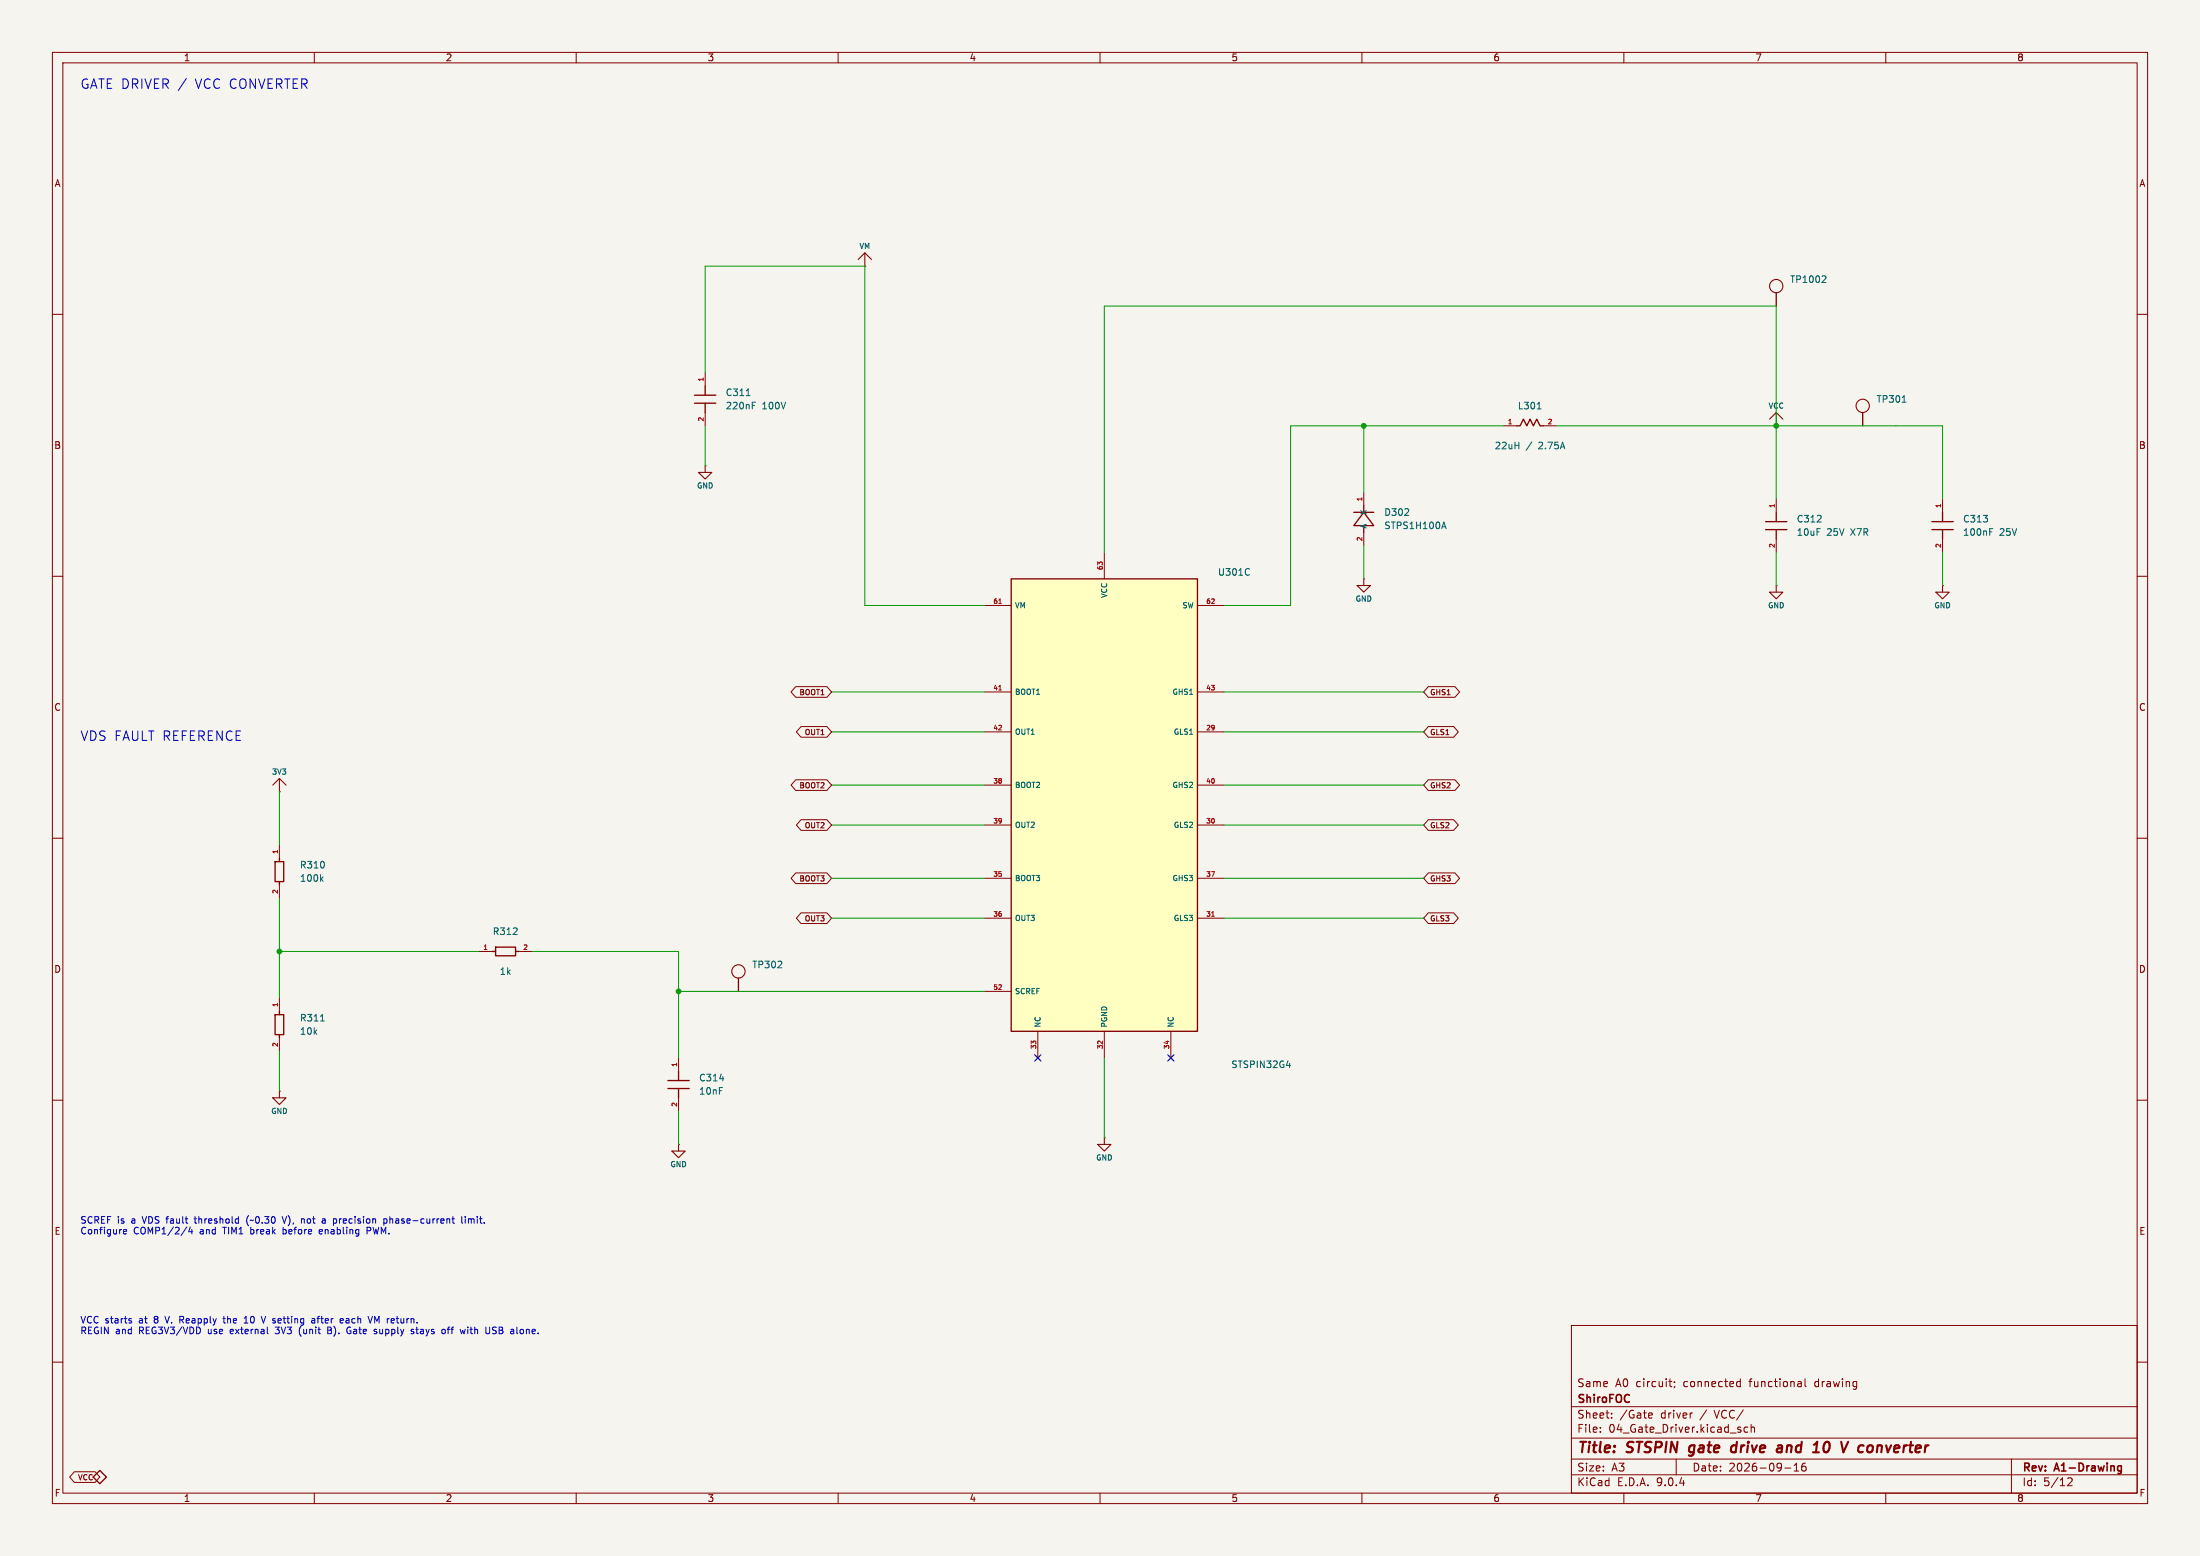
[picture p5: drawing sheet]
<svg xmlns="http://www.w3.org/2000/svg" width="420mm" height="297mm" viewBox="0 0 420 297" stroke-linecap="round" stroke-linejoin="round" font-family="sans-serif">
<path d="M0 0h420v297h-420z" fill="#f5f4ef" stroke="#f5f4ef" stroke-width=".19"/>
<g fill="none" stroke="#840000" stroke-width=".19">
<path d="M10 10h400v277h-400zM12 12h396v273h-396zM60 10v2M110 10v2M160 10v2M210 10v2M260 10v2M310 10v2M360 10v2M10 60h2M134.6 71.1v2.6M134.6 78.7v2.6"/>
<path d="M408 60h2M134.6 88.9h.1M339.1 81.3h.1M370.8 95.3v2.5M10 110h2M339.1 111.8h.1M370.8 102.9v2.5M408 110h2M10 160h2M408 160h2M10 210h2M53.3 208.3h.1"/>
<path d="M129.5 218.4h.1M408 210h2M300 253h108v32h-108zM10 260h2M300 278.5h108M300 274.5h108M300 268.5h108M305.5 273.2v.2M305.5 272.5v.1M307.7 270.5v.2M307.7 269.8v.1M314.9 269.7l.5 .1v.2l-.7 .2"/>
<path d="M315.4 270.6l-.5 .1M318.6 263.7h.6M318.9 264.6l.3 .1M319.7 263.8v.1M319.7 264.6l-.1 .3M320 278.5v3M322.9 269.7h.2M331.7 263.8h.5M331.7 264.6h.5M332.2 272.9l.2 .2-.2 .3M332.2 272.4l.1 .1M332.2 263.2v1.5"/>
<path d="M333.7 272.5l-.5-.1-.3 .3 .2 .6h.6M334.3 272.5l.2-.1 .4 .1v.9M334.3 271.9v1.5M342.5 279.7l.4-.4v1.5M343.7 263.7l.2 .2v.8M343.9 264.6l-.2 .1M343.9 264l-.2 .1M344.6 263.2v1.3l.2 .2M344.7 279.3a.59 .59 0 0 0-.8 .6v.6l.2 .2 .4 .1 .2-.2 .1-.5-.1-.2h-.5l-.3 .2M384 278.5v6.5M408 260h2M60 285v2"/>
<path d="M110 285v2M160 285v2M210 285v2M260 285v2M300 281.5h108M310 285v2M340.7 280.2h1.2M342.5 280.8h.9M360 285v2M395.6 282.4l-.1 .3-.8 .9h.9"/>
</g>
<path d="M404.5 279.8l.5 .1M405 279.8v1.2l-.2 .2-.3 .1M405 280.7l-.5 .1" fill="none" stroke="#840000" stroke-width=".3"/>
<path d="M322.4 277.8l.2 .1M322.5 276.3v.7M331.5 276a.66 .66 0 0 0-1 .3l-.1 .5 .2 .3h.7M331.6 275.2l-.3 2M339.6 275.9l.6 .1-.1 1.2M340.1 277.1l-.7 .1M340.2 276.3l-.7 .1M349.1 275.3a.51 .51 0 0 0-.8 .3 1.09 1.09 0 0 0 .2 1.6l.5-.2M355.2 275.9l-.4 .4-.1 .5 .2 .3 .5 .1" fill="none" stroke="#840000" stroke-width=".4"/>
<g fill="none" stroke="#840000" stroke-width=".2">
<path d="M339.1 78.7v2.6M133.3 90.2h2.6l-1.3 1.2zM134.6 88.9v1.3M337.8 80l1.3-1.3 1.3 1.3M337.8 113h2.6l-1.3 1.3zM339.1 111.8v1.2M52.1 209.6h2.5l-1.3 1.2zM53.3 208.3v1.3M128.3 219.7h2.5l-1.3 1.3zM129.5 218.4v1.3"/>
<circle cx="339.1" cy="54.6" r="1.27"/>
<circle cx="355.6" cy="77.5" r="1.27"/>
</g>
<path d="M339.1 55.9v2.5M132.6 75.4h4.1M132.6 77h4.1M134.6 73.7v1.7M134.6 77v1.7M355.6 78.7v2.6M368.8 99.6h4.1M370.8 97.8v1.8M368.8 101.1h4.1M370.8 101.1v1.8" fill="none" stroke="#840000" stroke-width=".25"/>
<path d="M348.3 52.6l.3 .3-.1 .3-.7 .7h.8M142.5 75.5h.7M143.6 76.8h.6M143.6 77.4h.4M363.1 76.8h.8M379.8 101.5h.5M379.8 100.9h.6" fill="none" stroke="#006464" stroke-width=".19"/>
<path d="M193 110.5h35.6v86.4h-35.6z" fill="#ffffc2"/>
<g fill="none" stroke="#840000" stroke-width=".25">
<path d="M258.4 97.8h3.9M260.3 97.8l2 2.5h-3.9zM260.3 96.5v1.3M289.6 81.3h.6l.6-1.3 .7 1.3 .6-1.3 .6 1.3 .7-1.3 .6 1.3h.6M337.1 99.6h4M339.1 97.8v1.8M193 110.5h35.6v86.4h-35.6zM260.3 100.3v1.3M337.1 101.1h4M339.1 101.1v1.8M52.5 164.5h1.7v3.8h-1.7zM53.3 163.8v.7"/>
<path d="M53.3 168.3v.6M52.5 193.7h1.7v3.8h-1.7zM53.3 193v.7M53.3 197.5v.6M94 181.6h.6M94.6 180.8h3.8v1.6h-3.8zM98.4 181.6h.7M141 186.7v2.5M127.5 206.2h4.1M127.5 207.8h4.1M129.5 204.5v1.7M129.5 207.8v1.8"/>
<path d="M17.8 281.9l1.2-1.2 1.3 1.2-1.3 1.3z"/>
</g>
<g fill="none" stroke="#840000" stroke-width=".19">
<path d="M165.1 50.8h.1M260.3 94v2.5M287 81.3h2.6M294.6 81.3h2.6M339.1 95.3v2.5M188 115.6h5M210.8 105.4v5.1M228.6 115.6h5.1M260.3 110.5h.1M260.3 101.6v2.5M339.1 102.9v2.5M370.8 111.8h.1"/>
<path d="M151.9 131.1h6l.8 1-.8 1h-6l-.9-1zM152.9 138.7h5l.8 1-.8 1h-5l-.9-1zM188 132.1h5M188 139.7h5M228.6 132.1h5.1M228.6 139.7h5.1M272.7 131.1h5.1l.8 1-.8 1h-5.1l-.9-1zM272.7 138.7h4.8l.9 1-.9 1h-4.8l-.9-1zM53.3 151.1h.1M151.9 148.8h6l.8 1.1-.8 1h-6l-.9-1zM152.9 156.5h5l.8 1-.8 1h-5l-.9-1zM188 149.9h5"/>
<path d="M188 157.5h5M228.6 149.9h5.1M228.6 157.5h5.1M272.7 148.8h5.1l.8 1.1-.8 1h-5.1l-.9-1zM272.7 156.5h4.8l.9 1-.9 1h-4.8l-.9-1zM53.3 161.3v2.5M53.3 168.9v2.6M151.9 166.6h6l.8 1-.8 1.1h-6l-.9-1.1zM152.9 174.2h5l.8 1.1-.8 1h-5l-.9-1zM188 167.6h5M188 175.3h5M228.6 167.6h5.1"/>
<path d="M228.6 175.3h5.1M272.7 166.6h5.1l.8 1-.8 1.1h-5.1l-.9-1.1zM272.7 174.2h4.8l.9 1.1-.9 1h-4.8l-.9-1zM53.3 190.5v2.5M53.3 198.1v2.6M91.4 181.6h2.6M99.1 181.6h2.5M188 189.2h5M198.1 196.9v5M210.8 196.9v5M223.5 196.9v5M129.5 201.9v2.6"/>
<path d="M129.5 209.6v2.5M197.7 201.5l.8 .8M198.5 201.5l-.8 .8M210.8 217.2h.1M223.1 201.5l.8 .8M223.9 201.5l-.8 .8M14.2 280.9h4l.8 1-.8 1.1h-4l-.9-1.1z"/>
</g>
<path d="M190.7 115.2h.5M190.7 131.7h.5M231.3 174.9h.5" fill="none" stroke="#a90000" stroke-width=".19"/>
<path d="M293.5 78h.7M275.6 99.6l.5 1.3M238.4 108.6l.1 .1M238.5 109.7h-.1M275.3 100.5h.6M61.3 167.7l.4 .5M61.7 167.4l-.5 .5M61.2 194.9h.7M137.4 205.9h.8M245.6 203.4h.8" fill="none" stroke="#006464" stroke-width=".19"/>
<g fill="none" stroke="#840000" stroke-width=".2">
<path d="M163.8 49.5l1.3-1.2 1.3 1.2M165.1 48.3v2.5M259.1 111.8h2.5l-1.3 1.2zM260.3 110.5v1.3M369.6 113h2.5l-1.3 1.3zM370.8 111.8v1.2M52.1 149.9l1.2-1.3 1.3 1.3M53.3 148.6v2.5M209.5 218.4h2.6l-1.3 1.3zM210.8 217.2v1.2"/>
<circle cx="141" cy="185.4" r="1.27"/>
</g>
<g fill="none" stroke="#009600" stroke-width=".19">
<path d="M134.6 71.1v-20.3h30.5v64.8h22.9M134.6 81.3v7.6M260.3 81.3v12.7M287 81.3h-40.6v34.3h-12.7M297.2 81.3h73.6v14M339.1 95.3v-36.9h-128.3v47M260.3 104.1v6.4M339.1 105.4v6.4M370.8 105.4v6.4M158.7 132.1h29.3M158.7 139.7h29.3M233.7 132.1h38.1"/>
<path d="M233.7 139.7h38.1M53.3 151.1v10.2M158.7 149.9h29.3M158.7 157.5h29.3M233.7 149.9h38.1M233.7 157.5h38.1M53.3 171.5v19M158.7 167.6h29.3M158.7 175.3h29.3M233.7 167.6h38.1M233.7 175.3h38.1M53.3 181.6h38.1"/>
<path d="M101.6 181.6h27.9v20.3M129.5 189.2h58.5M53.3 200.7v7.6M129.5 212.1v6.3M210.8 201.9v15.3"/>
</g>
<path d="M197.5 201.3l1.2 1.2M198.7 201.3l-1.2 1.2M222.9 201.3l1.2 1.2M224.1 201.3l-1.2 1.2" fill="none" stroke="#000084" stroke-width=".19"/>
<g fill="none" stroke="#0000c2" stroke-width=".19">
<path d="M35.6 15l-1.6 2.3M23.6 235.1l.6-.1-.1-.3h-.4l-.1 .2v.6h.5M35.7 234.2l-1.1 1.6M36.3 234.2l-.3 .9h.8M36.6 234.7v.8M37.1 232.6h.4M37.2 232.2l.1 1.2M47.5 232a1.46 1.46 0 0 0 0 2M53.9 232.2l.4 1.3 .4-1.3M54 234.3v1.2M54 235.5h.2M54.2 234.7h-.2"/>
<path d="M57.7 232.6l.4 .2v.7M61.4 234.7l-.5 .2 .1 .6h.4M61.5 235l-.6 .1M61.7 232.6l.4 .2v.7M62.1 233.4l-.4 .1M62.1 232.9l-.4 .1M70.1 234.3v1.2M70.7 234.9h-.6M73.3 232.7l.3-.1 .3 .3-.1 .5h-.5M73.3 232.6v1.3M74.4 232.2v1.3M74.6 232.6l-.2 .2"/>
<path d="M86.3 232.6h.5M86.5 233.4l.3 .1M88.2 232.2v1.1l.1 .2M88.8 232.2v.1M88.8 232.6v.9M89.4 232.6v.9M89.8 232.6l-.4 .2M24.8 252.1l.3 .1v.2l-.4 .1M24.8 251.7h.3M31.5 251.3l.4 1.2M42.6 251.7h.4M42.7 251.3v1.1l.3 .1"/>
<path d="M46.6 252.5h.7M46.6 251.6l.4-.3v1.2M49.9 251.3l.4 1.2 .4-1.2M52.5 254.5l.2 .1M57.2 253.7v.8l.3 .6M59.5 251.7h.5l.1 .8M60.1 252h-.4l-.2 .2 .2 .3h.4M60.5 251.7h.5M62.6 253.3v1.3l.6-.1M62.6 253.9h.4M63 253.9l.2 .1M63.1 253.9h-.1"/>
<path d="M65.1 251.7h.4v.3l-.6 .1M65.5 252.5h-.4M66.3 254.3l.3 .3 .4-.1M66.3 253.5v.1M66.4 251.7h-.3M66.5 252h-.3l-.2 .2 .1 .3h.4M66.7 254h.3M71.8 254.2l.1 .1-.1 .3M71.8 253.7l.1 .1M71.9 252.2l-.4-.9v1.2M78.5 254.1l.5 .2v.2l-.4 .1M78.5 253.8h.5"/>
<path d="M79.4 253.7h.5M79.6 253.3v1.2M84.8 253.7l.2 .3v.3l-.2 .3M85.4 253.7h.5M85.7 253.3l-.1 .2v1.1M88.8 253.7l-.2 .9M89.3 253.3v.1M89.3 253.7v.9M94 254.5h.6M94.6 253.3l-.5 .1-.1 .3 .6 .3M99.5 253.7l-.2 .3v.3l.2 .3"/>
</g>
<g fill="#009600" stroke="#009600" stroke-width=".19">
<circle cx="339.1" cy="81.3" r=".46"/>
<circle cx="260.3" cy="81.3" r=".46"/>
<circle cx="129.5" cy="189.2" r=".46"/>
<circle cx="53.3" cy="181.6" r=".46"/>
</g>
<g font-size="2.8" fill="#840000">
<text x="301" y="277.9">Title:</text>
<text x="310.6" y="277.9">STSPIN</text>
<text x="323.4" y="277.9">gate</text>
<text x="332.2" y="277.9">drive</text>
<text x="341.7" y="277.9">and</text>
<text x="349.5" y="277.9">10</text>
<text x="355.6" y="277.9">V converter</text>
</g>
<g font-size="2.5" fill="#0000c2">
<text x="15.2" y="17.2">GATE DRIVER /</text>
<text x="37.3" y="17.2">VCC CONVERTER</text>
<text x="15.2" y="141.7">VDS FAULT REFERENCE</text>
</g>
<g font-size="2.1" fill="#840000">
<text x="301" y="268.2">ShiroFOC</text>
<text x="301" y="265">Same</text>
<text x="308.4" y="265">A0 circuit;</text>
<text x="321.5" y="265">connected</text>
<text x="334.3" y="265">functional</text>
<text x="346.8" y="265">drawing</text>
<text x="301" y="273.7">File:</text>
<text x="301" y="271">Sheet:</text>
<text x="307.1" y="273.7">04_Gate_Driver.kicad_sch</text>
<text x="309.2" y="271">/Gate</text>
<text x="317.1" y="271">driver</text>
<text x="324.7" y="271">/</text>
<text x="327.6" y="271">VCC/</text>
<text x="301" y="281.1">Size:</text>
<text x="307.6" y="281.1">A3</text>
<text x="323" y="281.1">Date:</text>
<text x="330" y="281.1">2026-09-16</text>
<text x="386" y="281.3">Rev:</text>
<text x="392.4" y="281.3">A1-Drawing</text>
<text x="301" y="283.9">KiCad</text>
<text x="308.7" y="283.9">E.D.A.</text>
<text x="316.3" y="283.9">9.0.4</text>
<text x="386" y="283.9">Id:</text>
<text x="390.1" y="283.9">5/12</text>
</g>
<g font-size="1.8" fill="#840000">
<text x="35" y="11.9">1</text>
<text x="85" y="11.9">2</text>
<text x="135" y="11.9">3</text>
<text x="185" y="11.9">4</text>
<text x="235" y="11.9">5</text>
<text x="285" y="11.9">6</text>
<text x="335" y="11.9">7</text>
<text x="385" y="11.9">8</text>
<text x="10.3" y="35.9">A</text>
<text x="408.3" y="35.9">A</text>
<text x="10.3" y="85.9">B</text>
<text x="408.2" y="85.9">B</text>
<text x="10.3" y="135.9">C</text>
<text x="408.2" y="135.9">C</text>
<text x="10.3" y="185.9">D</text>
<text x="408.2" y="185.9">D</text>
<text x="10.3" y="235.9">E</text>
<text x="408.3" y="235.9">E</text>
<text x="10.3" y="285.9">F</text>
<text x="35" y="286.9">1</text>
<text x="85" y="286.9">2</text>
<text x="135" y="286.9">3</text>
<text x="185" y="286.9">4</text>
<text x="235" y="286.9">5</text>
<text x="285" y="286.9">6</text>
<text x="335" y="286.9">7</text>
<text x="385" y="286.9">8</text>
<text x="408.3" y="285.9">F</text>
</g>
<g font-size="1.8" fill="#006464">
<text x="341.6" y="54.2">TP1002</text>
<text x="138.4" y="75.8">C311</text>
<text x="358.1" y="77.1">TP301</text>
<text x="138.4" y="78.3">220nF</text>
<text x="145.5" y="78.3">100V</text>
<text x="289.7" y="78.3">L301</text>
<text x="285.3" y="86">22uH</text>
<text x="291.3" y="86">/</text>
<text x="293.8" y="86">2.75A</text>
<text x="264.2" y="98.7">D302</text>
<text x="264.2" y="101.2">STPS1H100A</text>
<text x="342.9" y="99.9">C312</text>
<text x="374.7" y="99.9">C313</text>
<text x="342.9" y="102.5">10uF</text>
<text x="348.7" y="102.5">25V</text>
<text x="353.4" y="102.5">X7R</text>
<text x="374.7" y="102.5">100nF</text>
<text x="381.7" y="102.5">25V</text>
<text x="232.4" y="110.1">U301C</text>
<text x="57.2" y="166">R310</text>
<text x="57.2" y="168.5">100k</text>
<text x="94" y="178.7">R312</text>
<text x="143.5" y="185">TP302</text>
<text x="95.3" y="186.3">1k</text>
<text x="57.2" y="195.2">R311</text>
<text x="57.2" y="197.7">10k</text>
<text x="133.4" y="206.6">C314</text>
<text x="133.4" y="209.1">10nF</text>
<text x="235" y="204.1">STSPIN32G4</text>
</g>
<g font-size="1.8" fill="#0000c2">
<text x="15.2" y="233.9">SCREF is</text>
<text x="25.2" y="233.9">a</text>
<text x="27.5" y="233.9">VDS fault</text>
<text x="37.8" y="233.9">threshold</text>
<text x="47.9" y="233.9">(~0.30</text>
<text x="55.1" y="233.9">V),</text>
<text x="58.8" y="233.9">not</text>
<text x="63" y="233.9">a</text>
<text x="65.3" y="233.9">precision</text>
<text x="75.1" y="233.9">phase-current</text>
<text x="90.2" y="233.9">limit.</text>
<text x="15.2" y="235.9">Configure</text>
<text x="25.5" y="235.9">COMP1/2/4</text>
<text x="38.3" y="235.9">and</text>
<text x="42.9" y="235.9">TIM1</text>
<text x="48.3" y="235.9">break</text>
<text x="54.7" y="235.9">before</text>
<text x="61.8" y="235.9">enabling</text>
<text x="71.1" y="235.9">PWM.</text>
<text x="15.2" y="252.9">VCC starts</text>
<text x="15.2" y="255">REGIN and</text>
<text x="26.7" y="255">REG3V3/VDD</text>
<text x="26.7" y="252.9">at</text>
<text x="29.7" y="252.9">8</text>
<text x="32.1" y="252.9">V. Reapply</text>
<text x="40" y="255">use</text>
<text x="43.6" y="252.9">the</text>
<text x="44.4" y="255">external</text>
<text x="47.7" y="252.9">10</text>
<text x="51.3" y="252.9">V setting</text>
<text x="53.3" y="255">3V3</text>
<text x="57.9" y="255">(unit</text>
<text x="61.2" y="252.9">after</text>
<text x="63.6" y="255">B).</text>
<text x="66.8" y="252.9">each</text>
<text x="67.5" y="255">Gate</text>
<text x="72.5" y="252.9">VM return.</text>
<text x="72.9" y="255">supply</text>
<text x="80.2" y="255">stays</text>
<text x="86.2" y="255">off</text>
<text x="90" y="255">with</text>
<text x="95" y="255">USB</text>
<text x="100" y="255">alone.</text>
</g>
<g font-size="1.4" fill="#006464">
<text x="164" y="47.7">VM</text>
<text x="337.5" y="78.2">VCC</text>
<text x="132.9" y="93.4">GND</text>
<text x="261.1" y="101" transform="rotate(-90 261.1 101)">A</text>
<text x="261.1" y="98.4" transform="rotate(-90 261.1 98.4)">K</text>
<text x="193.7" y="116.3">VM</text>
<text x="211.6" y="114.3" transform="rotate(-90 211.6 114.3)">VCC</text>
<text x="225.6" y="116.3">SW</text>
<text x="258.7" y="115">GND</text>
<text x="337.4" y="116.3">GND</text>
<text x="369.2" y="116.3">GND</text>
<text x="193.7" y="132.8">BOOT1</text>
<text x="223.7" y="132.8">GHS1</text>
<text x="193.7" y="140.4">OUT1</text>
<text x="223.9" y="140.4">GLS1</text>
<text x="51.8" y="148.1">3V3</text>
<text x="193.7" y="150.6">BOOT2</text>
<text x="223.7" y="150.6">GHS2</text>
<text x="193.7" y="158.2">OUT2</text>
<text x="223.9" y="158.2">GLS2</text>
<text x="193.7" y="168.4">BOOT3</text>
<text x="223.7" y="168.4">GHS3</text>
<text x="193.7" y="176">OUT3</text>
<text x="223.9" y="176">GLS3</text>
<text x="193.7" y="190">SCREF</text>
<text x="198.9" y="196.2" transform="rotate(-90 198.9 196.2)">NC</text>
<text x="211.6" y="196.2" transform="rotate(-90 211.6 196.2)">PGND</text>
<text x="224.3" y="196.2" transform="rotate(-90 224.3 196.2)">NC</text>
<text x="51.7" y="212.8">GND</text>
<text x="209.1" y="221.7">GND</text>
<text x="127.9" y="223">GND</text>
</g>
<g font-size="1.4" fill="#840000">
<text x="152.5" y="132.9">BOOT1</text>
<text x="272.9" y="132.9">GHS1</text>
<text x="153.5" y="140.5">OUT1</text>
<text x="272.9" y="140.5">GLS1</text>
<text x="152.5" y="150.7">BOOT2</text>
<text x="272.9" y="150.7">GHS2</text>
<text x="153.5" y="158.3">OUT2</text>
<text x="272.9" y="158.3">GLS2</text>
<text x="152.5" y="168.4">BOOT3</text>
<text x="272.9" y="168.4">GHS3</text>
<text x="153.5" y="176.1">OUT3</text>
<text x="272.9" y="176.1">GLS3</text>
<text x="14.8" y="282.7">VCC</text>
</g>
<g font-size="1.2" fill="#a90000">
<text x="134.4" y="73" transform="rotate(-90 134.4 73)">1</text>
<text x="134.4" y="80.6" transform="rotate(-90 134.4 80.6)">2</text>
<text x="287.7" y="81">1</text>
<text x="295.3" y="81">2</text>
<text x="260.1" y="95.8" transform="rotate(-90 260.1 95.8)">1</text>
<text x="338.8" y="97.1" transform="rotate(-90 338.8 97.1)">1</text>
<text x="370.6" y="97.1" transform="rotate(-90 370.6 97.1)">1</text>
<text x="260.1" y="103.4" transform="rotate(-90 260.1 103.4)">2</text>
<text x="338.8" y="104.7" transform="rotate(-90 338.8 104.7)">2</text>
<text x="370.6" y="104.7" transform="rotate(-90 370.6 104.7)">2</text>
<text x="210.6" y="108.9" transform="rotate(-90 210.6 108.9)">63</text>
<text x="189.5" y="115.3">61</text>
<text x="230.2" y="115.3">62</text>
<text x="189.5" y="131.8">41</text>
<text x="230.2" y="131.8">43</text>
<text x="189.5" y="139.4">42</text>
<text x="230.2" y="139.4">29</text>
<text x="189.5" y="149.6">38</text>
<text x="230.2" y="149.6">40</text>
<text x="189.5" y="157.2">39</text>
<text x="230.2" y="157.2">30</text>
<text x="53.1" y="163.1" transform="rotate(-90 53.1 163.1)">1</text>
<text x="189.5" y="167.4">35</text>
<text x="230.2" y="167.4">37</text>
<text x="53.1" y="170.7" transform="rotate(-90 53.1 170.7)">2</text>
<text x="189.5" y="175">36</text>
<text x="230.2" y="175">31</text>
<text x="92.1" y="181.4">1</text>
<text x="99.8" y="181.4">2</text>
<text x="189.5" y="189">52</text>
<text x="53.1" y="192.3" transform="rotate(-90 53.1 192.3)">1</text>
<text x="53.1" y="200" transform="rotate(-90 53.1 200)">2</text>
<text x="129.3" y="203.8" transform="rotate(-90 129.3 203.8)">1</text>
<text x="197.9" y="200.4" transform="rotate(-90 197.9 200.4)">33</text>
<text x="210.6" y="200.4" transform="rotate(-90 210.6 200.4)">32</text>
<text x="223.3" y="200.4" transform="rotate(-90 223.3 200.4)">34</text>
<text x="129.3" y="211.4" transform="rotate(-90 129.3 211.4)">2</text>
</g>
</svg>
